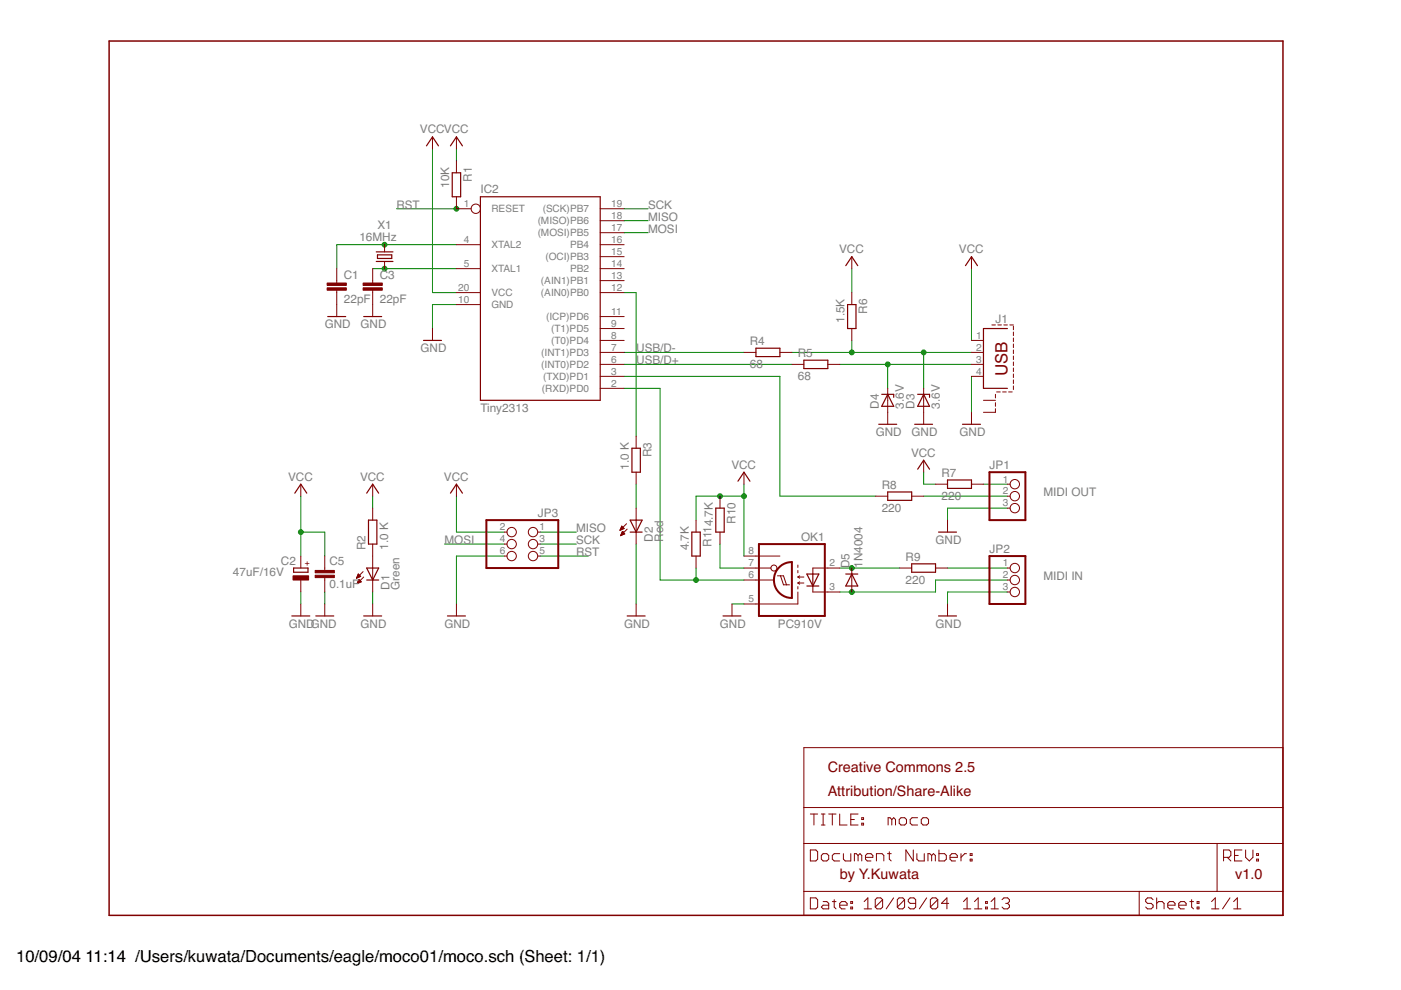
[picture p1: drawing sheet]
<svg xmlns="http://www.w3.org/2000/svg" width="297mm" height="210mm" viewBox="0 0 297 210" stroke-linecap="round" stroke-linejoin="round" font-family="sans-serif">
<g fill="#008000" stroke="#008000" stroke-width=".21">
<path d="M63.8 125.5v2.6z"/>
<path d="M96.8 117.9h10.1z"/>
<path d="M96.8 117.9v10.2z"/>
<path d="M134.9 115.4v12.7z"/>
<path d="M79 125.5v2.6z"/>
<path d="M206 79.8v7.6z"/>
<path d="M68.9 125.5v2.6z"/>
<path d="M91.7 64.6h5.1z"/>
<path d="M91.7 64.6v5.1z"/>
<path d="M200.9 125.5v2.6z"/>
<path d="M200.9 125.5h12.7z"/>
<path d="M200.9 107.7v2.6z"/>
<path d="M200.9 107.7h12.7z"/>
<path d="M155.2 128.1h2.5z"/>
<path d="M81.5 57h15.3z"/>
<path d="M79 57h2.5z"/>
<path d="M132.3 44.3h5.1z"/>
<path d="M114.6 115.4h7.6z"/>
<path d="M114.6 117.9h10.1z"/>
<path d="M84.1 44.3h12.7z"/>
<path d="M134.9 102.7v5z"/>
<path d="M132.3 74.7h25.4z"/>
<path d="M167.9 74.7h12.7z"/>
<path d="M180.6 74.7h15.2z"/>
<path d="M195.8 74.7h10.2z"/>
<path d="M195.8 74.7v7.6z"/>
<path d="M180.6 72.2v2.5z"/>
<path d="M96.8 31.6v2.5z"/>
<path d="M63.8 112.8h5.1z"/>
<path d="M63.8 105.2v7.6z"/>
<path d="M63.8 112.8v5.1z"/>
<path d="M68.9 112.8v5.1z"/>
<path d="M96.8 105.2v7.6z"/>
<path d="M96.8 112.8h10.1z"/>
<path d="M79 105.2v2.5z"/>
<path d="M180.6 57v5z"/>
<path d="M206 57v15.2z"/>
<path d="M91.7 62h5.1z"/>
<path d="M91.7 31.6v30.4z"/>
<path d="M195.8 102.7h2.6z"/>
<path d="M195.8 100.1v2.6z"/>
<path d="M157.7 105.2v12.7z"/>
<path d="M157.7 102.7v2.5z"/>
<path d="M147.6 105.2v5.1z"/>
<path d="M147.6 105.2h5.1z"/>
<path d="M152.7 105.2h5z"/>
<path d="M81.5 51.9h15.3z"/>
<path d="M71.4 51.9h10.1z"/>
<path d="M71.4 51.9v5.1z"/>
<path d="M178.1 77.3h10.1z"/>
<path d="M188.2 77.3h17.8z"/>
<path d="M188.2 77.3v5z"/>
<path d="M132.3 77.3h35.6z"/>
<path d="M132.3 46.8h5.1z"/>
<path d="M114.6 112.8h7.6z"/>
<path d="M132.3 49.3h5.1z"/>
<path d="M94.2 115.4h12.7z"/>
<path d="M208.5 102.7h5.1z"/>
<path d="M195.8 105.2h17.8z"/>
<path d="M165.4 105.2h20.3z"/>
<path d="M165.4 79.8v25.4z"/>
<path d="M132.3 79.8h33.1z"/>
<path d="M178.1 120.4h2.5z"/>
<path d="M180.6 120.4h10.2z"/>
<path d="M200.9 120.4h12.7z"/>
<path d="M198.4 123h15.2z"/>
<path d="M198.4 123v2.5z"/>
<path d="M180.6 125.5h17.8z"/>
<path d="M178.1 125.5h2.5z"/>
<path d="M152.7 120.4h5z"/>
<path d="M152.7 115.4v5z"/>
<path d="M147.6 123h10.1z"/>
<path d="M140 123h7.6z"/>
<path d="M140 82.3v40.7z"/>
<path d="M132.3 82.3h7.7z"/>
<path d="M147.6 120.4v2.6z"/>
<path d="M134.9 62v30.5z"/>
<path d="M132.3 62h2.6z"/>
<circle cx="81.5" cy="57" r=".51"/>
<circle cx="96.8" cy="44.3" r=".51"/>
<circle cx="195.8" cy="74.7" r=".51"/>
<circle cx="180.6" cy="74.7" r=".51"/>
<circle cx="63.8" cy="112.8" r=".51"/>
<circle cx="152.7" cy="105.2" r=".51"/>
<circle cx="157.7" cy="105.2" r=".51"/>
<circle cx="81.5" cy="51.9" r=".51"/>
<circle cx="188.2" cy="77.3" r=".51"/>
<circle cx="180.6" cy="120.4" r=".51"/>
<circle cx="180.6" cy="125.5" r=".51"/>
<circle cx="147.6" cy="123" r=".51"/>
</g>
<g fill="#800000" stroke="#800000" stroke-width=".25">
<path d="M95.9 36.6v5.1z"/>
<path d="M97.7 36.6v5.1z"/>
<path d="M95.9 41.7h1.8z"/>
<path d="M95.9 36.6h1.8z"/>
<path d="M62.3 121.3h3z"/>
<path d="M62.3 120.4v.9z"/>
<path d="M65.3 120.4v.9z"/>
<path d="M62.3 120.4h3z"/>
<path d="M61.9 130.6h3.8z"/>
<path d="M80.3 120.4l-1.3 2.6z"/>
<path d="M77.7 120.4l1.3 2.6z"/>
<path d="M79 123h1.3z"/>
<path d="M77.7 123h1.3z"/>
<path d="M79 120.4h1.3z"/>
<path d="M77.7 120.4h1.3z"/>
<path d="M79.9 110.3v5.1z"/>
<path d="M78.1 110.3v5.1z"/>
<path d="M78.1 110.3h1.8z"/>
<path d="M78.1 115.4h1.8z"/>
<path d="M77.1 130.6h3.8z"/>
<path d="M94.9 130.6h3.8z"/>
<path d="M136.1 110.3l-1.2 2.5z"/>
<path d="M133.6 110.3l1.3 2.5z"/>
<path d="M134.9 112.8h1.2z"/>
<path d="M133.6 112.8h1.3z"/>
<path d="M134.9 110.3h1.2z"/>
<path d="M133.6 110.3h1.3z"/>
<path d="M134 95v5.1z"/>
<path d="M135.8 95v5.1z"/>
<path d="M134 100.1h1.8z"/>
<path d="M134 95h1.8z"/>
<path d="M133 130.6h3.8z"/>
<path d="M208.5 69.7v12.6z"/>
<path d="M208.5 82.3h5.1z"/>
<path d="M208.5 69.7h5.1z"/>
<path d="M204.1 90h3.8z"/>
<path d="M96.8 29l1.2 1.9z"/>
<path d="M96.8 29l-1.3 1.9z"/>
<path d="M63.8 102.7l1.2 1.9z"/>
<path d="M63.8 102.7l-1.3 1.9z"/>
<path d="M96.8 102.7l1.2 1.9z"/>
<path d="M96.8 102.7l-1.3 1.9z"/>
<path d="M206 54.4l1.2 1.9z"/>
<path d="M206 54.4l-1.3 1.9z"/>
<path d="M79 102.7l1.3 1.9z"/>
<path d="M79 102.7l-1.3 1.9z"/>
<path d="M160.3 75.6h5.1z"/>
<path d="M160.3 73.8h5.1z"/>
<path d="M165.4 73.8v1.8z"/>
<path d="M160.3 73.8v1.8z"/>
<path d="M170.4 78.1h5.1z"/>
<path d="M170.4 76.4h5.1z"/>
<path d="M175.5 76.4v1.7z"/>
<path d="M170.4 76.4v1.7z"/>
<path d="M179.7 64.6v5.1z"/>
<path d="M181.5 64.6v5.1z"/>
<path d="M179.7 69.7h1.8z"/>
<path d="M179.7 64.6h1.8z"/>
<path d="M195.8 83.6l1.3 2.5z"/>
<path d="M195.8 83.6l-1.2 2.5z"/>
<path d="M194.6 83.6h1.2z"/>
<path d="M194.6 86.1h2.5z"/>
<path d="M195.8 83.6h1.3z"/>
<path d="M197.1 83.6v.6z"/>
<path d="M188.2 83.6l1.3 2.5z"/>
<path d="M188.2 83.6l-1.3 2.5z"/>
<path d="M186.9 83.6h1.3z"/>
<path d="M186.9 86.1h2.6z"/>
<path d="M188.2 83.6h1.3z"/>
<path d="M189.5 83.6v.6z"/>
<path d="M186.3 90h3.8z"/>
<path d="M193.9 90h3.8z"/>
<path d="M67 130.6h3.8z"/>
<path d="M89.8 72.2h3.8z"/>
<path d="M180.6 54.4l1.3 1.9z"/>
<path d="M180.6 54.4l-1.3 1.9z"/>
<path d="M80 54.8h3.1z"/>
<path d="M83.1 54v.8z"/>
<path d="M80 54h3.1z"/>
<path d="M80 54v.8z"/>
<path d="M79.8 53.4h3.5z"/>
<path d="M79.8 55.4h3.5z"/>
<path d="M69.5 67.1h3.8z"/>
<path d="M77.1 67.1h3.8z"/>
<path d="M101.9 41.7h25.4z"/>
<path d="M127.3 41.7v43.2z"/>
<path d="M101.9 84.9h25.4z"/>
<path d="M101.9 41.7v43.2z"/>
<path d="M91.7 29l1.3 1.9z"/>
<path d="M91.7 29l-1.3 1.9z"/>
<path d="M199 130.6h3.8z"/>
<path d="M199 112.8h3.8z"/>
<path d="M171.1 121.7l1.2 2.5z"/>
<path d="M173.6 121.7l-1.3 2.5z"/>
<path d="M171.1 124.2h1.2z"/>
<path d="M172.3 124.2h1.3z"/>
<path d="M171.1 121.7h1.2z"/>
<path d="M172.3 121.7v2.5z"/>
<path d="M172.3 121.7h1.3z"/>
<path d="M195.8 97.6l1.3 1.9z"/>
<path d="M195.8 97.6l-1.2 1.9z"/>
<path d="M200.9 103.5h5.1z"/>
<path d="M200.9 101.8h5.1z"/>
<path d="M206 101.8v1.7z"/>
<path d="M200.9 101.8v1.7z"/>
<path d="M188.2 106.1h5.1z"/>
<path d="M188.2 104.3h5.1z"/>
<path d="M193.3 104.3v1.8z"/>
<path d="M188.2 104.3v1.8z"/>
<path d="M193.3 121.3h5.1z"/>
<path d="M193.3 119.5h5.1z"/>
<path d="M198.4 119.5v1.8z"/>
<path d="M193.3 119.5v1.8z"/>
<path d="M157.7 100.1l1.3 1.9z"/>
<path d="M157.7 100.1l-1.2 1.9z"/>
<path d="M153.3 130.6h3.8z"/>
<path d="M151.8 107.7v5.1z"/>
<path d="M153.5 107.7v5.1z"/>
<path d="M151.8 112.8h1.7z"/>
<path d="M151.8 107.7h1.7z"/>
<path d="M146.7 112.8v5.1z"/>
<path d="M148.5 112.8v5.1z"/>
<path d="M146.7 117.9h1.8z"/>
<path d="M146.7 112.8h1.8z"/>
<path d="M180.6 121.7l1.3 2.5z"/>
<path d="M180.6 121.7l-1.3 2.5z"/>
<path d="M179.3 121.7h1.3z"/>
<path d="M179.3 124.2h2.6z"/>
<path d="M180.6 121.7h1.3z"/>
</g>
<g fill="#800000" stroke="#800000" stroke-width=".21">
<path d="M96.8 41.7v2.6z"/>
<path d="M96.8 34.1v2.5z"/>
<path d="M63.8 123v2.5z"/>
<path d="M63.8 117.9v2.5z"/>
<path d="M63.8 128.1v2.5z"/>
<path d="M79 123v2.5z"/>
<path d="M79 117.9v2.5z"/>
<path d="M79 120.4v2.6z"/>
<path d="M77 121.2l-1.4 1.4z"/>
<path d="M77.1 122.3l-1.4 1.4z"/>
<path d="M76 121.7l-.4 .9z"/>
<path d="M76 121.7l.5 .5z"/>
<path d="M75.6 122.6l.9-.4z"/>
<path d="M75.6 122.4h.3z"/>
<path d="M75.7 122.3h.5z"/>
<path d="M75.7 122.2h.8z"/>
<path d="M75.8 122.1h.5z"/>
<path d="M75.8 122h.4z"/>
<path d="M75.9 121.9h.2z"/>
<path d="M76.1 122.9l-.4 .8z"/>
<path d="M76.1 122.9l.5 .5z"/>
<path d="M75.7 123.7l.9-.3z"/>
<path d="M75.7 123.7h.2z"/>
<path d="M75.8 123.5h.4z"/>
<path d="M75.8 123.4h.6z"/>
<path d="M75.9 123.3h.6z"/>
<path d="M75.9 123.2h.5z"/>
<path d="M76 123.1h.3z"/>
<path d="M76.1 122.9h.1z"/>
<path d="M79 107.7v2.6z"/>
<path d="M79 115.4v2.5z"/>
<path d="M79 128.1v2.5z"/>
<path d="M96.8 128.1v2.5z"/>
<path d="M114 112.8h.6z"/>
<path d="M106.9 112.8h.6z"/>
<path d="M114 115.4h.6z"/>
<path d="M106.9 115.4h.6z"/>
<path d="M114 117.9h.6z"/>
<path d="M106.9 117.9h.6z"/>
<path d="M134.9 112.8v2.6z"/>
<path d="M134.9 107.7v2.6z"/>
<path d="M134.9 110.3v2.5z"/>
<path d="M132.8 111l-1.4 1.4z"/>
<path d="M133 112.2l-1.4 1.4z"/>
<path d="M131.8 111.5l-.4 .9z"/>
<path d="M131.8 111.5l.5 .6z"/>
<path d="M131.4 112.4l.9-.3z"/>
<path d="M131.5 112.3h.2z"/>
<path d="M131.6 112.2h.4z"/>
<path d="M131.6 112.1h.6z"/>
<path d="M131.7 112h.5z"/>
<path d="M131.7 111.8h.4z"/>
<path d="M131.7 111.7h.3z"/>
<path d="M132 112.7l-.4 .9z"/>
<path d="M132 112.7l.5 .5z"/>
<path d="M131.6 113.6l.9-.4z"/>
<path d="M131.6 113.4h.4z"/>
<path d="M131.7 113.3h.5z"/>
<path d="M131.7 113.2h.7z"/>
<path d="M131.8 113.1h.5z"/>
<path d="M131.8 112.9h.4z"/>
<path d="M131.9 112.8h.2z"/>
<path d="M134.9 100.1v2.6z"/>
<path d="M134.9 92.5v2.5z"/>
<path d="M134.9 128.1v2.5z"/>
<path d="M170.4 194.1h71.1z"/>
<path d="M258 178.8h14z"/>
<path d="M170.4 189v5.1z"/>
<path d="M171.8 190.4v2.3z"/>
<path d="M171.8 192.7h1.2z"/>
<path d="M173 192.7l.4-.4z"/>
<path d="M173.4 190.8v1.5z"/>
<path d="M173 190.4l.4 .4z"/>
<path d="M171.8 190.4h1.2z"/>
<path d="M174.5 191.2h.8z"/>
<path d="M175.3 191.2l.4 .3z"/>
<path d="M175.7 191.5v1.2z"/>
<path d="M174.5 192.7h1.2z"/>
<path d="M174.1 192.3l.4 .4z"/>
<path d="M174.5 191.9l-.4 .4z"/>
<path d="M174.5 191.9h1.2z"/>
<path d="M176.9 190.8v1.5z"/>
<path d="M176.9 192.3l.3 .4z"/>
<path d="M176.5 191.2h.7z"/>
<path d="M178.4 192.7h.8z"/>
<path d="M178 192.3l.4 .4z"/>
<path d="M178 191.5v.8z"/>
<path d="M178 191.5l.4-.3z"/>
<path d="M178.4 191.2h.8z"/>
<path d="M179.2 191.2l.4 .3z"/>
<path d="M179.6 191.5v.4z"/>
<path d="M178 191.9h1.6z"/>
<path d="M180.4 191.2h.4z"/>
<path d="M180.8 191.2v.3z"/>
<path d="M180.4 191.5h.4z"/>
<path d="M180.4 191.2v.3z"/>
<path d="M180.4 192.3h.4z"/>
<path d="M180.8 192.3v.4z"/>
<path d="M180.4 192.7h.4z"/>
<path d="M180.4 192.3v.4z"/>
<path d="M183.2 191.2l.8-.8z"/>
<path d="M184 190.4v2.3z"/>
<path d="M183.2 192.7h1.6z"/>
<path d="M185.6 190.8v1.5z"/>
<path d="M185.6 190.8l.3-.4z"/>
<path d="M185.9 190.4h.8z"/>
<path d="M186.7 190.4l.4 .4z"/>
<path d="M187.1 190.8v1.5z"/>
<path d="M186.7 192.7l.4-.4z"/>
<path d="M185.9 192.7h.8z"/>
<path d="M185.6 192.3l.3 .4z"/>
<path d="M185.6 192.3l1.5-1.5z"/>
<path d="M189.5 190.4l-1.6 2.3z"/>
<path d="M190.2 190.8v1.5z"/>
<path d="M190.2 190.8l.4-.4z"/>
<path d="M190.6 190.4h.8z"/>
<path d="M191.4 190.4l.4 .4z"/>
<path d="M191.8 190.8v1.5z"/>
<path d="M191.8 192.3l-.4 .4z"/>
<path d="M190.6 192.7h.8z"/>
<path d="M190.2 192.3l.4 .4z"/>
<path d="M191.8 190.8l-1.6 1.5z"/>
<path d="M192.6 192.3l.4 .4z"/>
<path d="M193 192.7h.8z"/>
<path d="M193.8 192.7l.3-.4z"/>
<path d="M194.1 190.8v1.5z"/>
<path d="M193.8 190.4l.3 .4z"/>
<path d="M193 190.4h.8z"/>
<path d="M192.6 190.8l.4-.4z"/>
<path d="M192.6 190.8v.4z"/>
<path d="M192.6 191.2l.4 .3z"/>
<path d="M193 191.5h1.1z"/>
<path d="M196.5 190.4l-1.6 2.3z"/>
<path d="M197.3 190.8v1.5z"/>
<path d="M197.3 190.8l.4-.4z"/>
<path d="M197.7 190.4h.7z"/>
<path d="M198.4 190.4l.4 .4z"/>
<path d="M198.8 190.8v1.5z"/>
<path d="M198.4 192.7l.4-.4z"/>
<path d="M197.7 192.7h.7z"/>
<path d="M197.3 192.3l.4 .4z"/>
<path d="M197.3 192.3l1.5-1.5z"/>
<path d="M200.8 190.4v2.3z"/>
<path d="M200.8 190.4l-1.2 1.1z"/>
<path d="M199.6 191.5h1.5z"/>
<path d="M205 190.4l-.7 .8z"/>
<path d="M205 190.4v2.3z"/>
<path d="M204.3 192.7h1.5z"/>
<path d="M206.6 191.2l.8-.8z"/>
<path d="M207.4 190.4v2.3z"/>
<path d="M206.6 192.7h1.6z"/>
<path d="M209 191.2h.3z"/>
<path d="M209.3 191.2v.3z"/>
<path d="M209 191.5h.3z"/>
<path d="M209 191.2v.3z"/>
<path d="M209 192.3h.3z"/>
<path d="M209.3 192.3v.4z"/>
<path d="M209 192.7h.3z"/>
<path d="M209 192.3v.4z"/>
<path d="M210.1 191.2l.8-.8z"/>
<path d="M210.9 190.4v2.3z"/>
<path d="M210.1 192.7h1.6z"/>
<path d="M212.4 190.8l.5-.4z"/>
<path d="M212.9 190.4h.7z"/>
<path d="M213.6 190.4l.4 .4z"/>
<path d="M214 190.8v.4z"/>
<path d="M214 191.2l-.4 .3z"/>
<path d="M213.2 191.5h.4z"/>
<path d="M213.6 191.5l.4 .4z"/>
<path d="M214 191.9v.4z"/>
<path d="M214 192.3l-.4 .4z"/>
<path d="M212.9 192.7h.7z"/>
<path d="M212.4 192.3l.5 .4z"/>
<path d="M170.4 189h71.1z"/>
<path d="M170.4 178.8v10.2z"/>
<path d="M272 178.8v10.2z"/>
<path d="M241.5 189v5.1z"/>
<path d="M241.5 189h16.5z"/>
<path d="M241.5 194.1h30.5z"/>
<path d="M244.1 190.4l.4 .4z"/>
<path d="M243.3 190.4h.8z"/>
<path d="M243.3 190.4l-.4 .4z"/>
<path d="M242.9 190.8v.4z"/>
<path d="M242.9 191.2l.4 .3z"/>
<path d="M243.3 191.5h.8z"/>
<path d="M244.1 191.5l.4 .4z"/>
<path d="M244.5 191.9v.4z"/>
<path d="M244.1 192.7l.4-.4z"/>
<path d="M243.3 192.7h.8z"/>
<path d="M242.9 192.3l.4 .4z"/>
<path d="M245.2 190.4v2.3z"/>
<path d="M245.2 191.5l.4-.3z"/>
<path d="M245.6 191.2h.8z"/>
<path d="M246.4 191.2l.4 .3z"/>
<path d="M246.8 191.5v1.2z"/>
<path d="M248 192.7h.8z"/>
<path d="M247.6 192.3l.4 .4z"/>
<path d="M247.6 191.5v.8z"/>
<path d="M247.6 191.5l.4-.3z"/>
<path d="M248 191.2h.8z"/>
<path d="M248.8 191.2l.3 .3z"/>
<path d="M249.1 191.5v.4z"/>
<path d="M247.6 191.9h1.5z"/>
<path d="M250.3 192.7h.8z"/>
<path d="M249.9 192.3l.4 .4z"/>
<path d="M249.9 191.5v.8z"/>
<path d="M249.9 191.5l.4-.3z"/>
<path d="M250.3 191.2h.8z"/>
<path d="M251.1 191.2l.4 .3z"/>
<path d="M251.5 191.5v.4z"/>
<path d="M249.9 191.9h1.6z"/>
<path d="M252.6 190.8v1.5z"/>
<path d="M252.6 192.3l.4 .4z"/>
<path d="M252.3 191.2h.7z"/>
<path d="M253.8 191.2h.4z"/>
<path d="M254.2 191.2v.3z"/>
<path d="M253.8 191.5h.4z"/>
<path d="M253.8 191.2v.3z"/>
<path d="M253.8 192.3h.4z"/>
<path d="M254.2 192.3v.4z"/>
<path d="M253.8 192.7h.4z"/>
<path d="M253.8 192.3v.4z"/>
<path d="M256.9 191.2l.8-.8z"/>
<path d="M257.7 190.4v2.3z"/>
<path d="M256.9 192.7h1.5z"/>
<path d="M260.8 190.4l-1.6 2.3z"/>
<path d="M261.6 191.2l.7-.8z"/>
<path d="M262.3 190.4v2.3z"/>
<path d="M261.6 192.7h1.5z"/>
<path d="M259.4 180.2v2.3z"/>
<path d="M259.4 180.2h1.2z"/>
<path d="M260.6 180.2l.4 .4z"/>
<path d="M261 180.6v.8z"/>
<path d="M261 181.4l-.4 .4z"/>
<path d="M259.4 181.8h1.2z"/>
<path d="M260.2 181.8l.8 .7z"/>
<path d="M261.7 180.2h1.6z"/>
<path d="M261.7 180.2v2.3z"/>
<path d="M261.7 182.5h1.6z"/>
<path d="M261.7 181.4h.8z"/>
<path d="M264.1 180.2v1.6z"/>
<path d="M264.1 181.8l.8 .7z"/>
<path d="M265.6 181.8l-.7 .7z"/>
<path d="M265.6 180.2v1.6z"/>
<path d="M266.4 181h.4z"/>
<path d="M266.8 181v.4z"/>
<path d="M266.4 181.4h.4z"/>
<path d="M266.4 181v.4z"/>
<path d="M266.4 182.2h.4z"/>
<path d="M266.8 182.2v.3z"/>
<path d="M266.4 182.5h.4z"/>
<path d="M266.4 182.2v.3z"/>
<path d="M258 178.8v10.2z"/>
<path d="M170.4 178.8h87.6z"/>
<path d="M258 189h14z"/>
<path d="M272 189v5.1z"/>
<path d="M170.4 171.2v7.6z"/>
<path d="M170.4 158.5h101.6z"/>
<path d="M272 158.5v12.7z"/>
<path d="M170.4 171.2h101.6z"/>
<path d="M170.4 158.5v12.7z"/>
<path d="M272 171.2v7.6z"/>
<path d="M172.6 172.6v2.3z"/>
<path d="M171.8 172.6h1.6z"/>
<path d="M174.1 174.9h.8z"/>
<path d="M174.5 172.6v2.3z"/>
<path d="M174.1 172.6h.8z"/>
<path d="M176.5 172.6v2.3z"/>
<path d="M175.7 172.6h1.5z"/>
<path d="M178 172.6v2.3z"/>
<path d="M178 174.9h1.6z"/>
<path d="M180.4 172.6h1.5z"/>
<path d="M180.4 172.6v2.3z"/>
<path d="M180.4 174.9h1.5z"/>
<path d="M180.4 173.8h.7z"/>
<path d="M182.7 173.4h.4z"/>
<path d="M183.1 173.4v.4z"/>
<path d="M182.7 173.8h.4z"/>
<path d="M182.7 173.4v.4z"/>
<path d="M182.7 174.5h.4z"/>
<path d="M183.1 174.5v.4z"/>
<path d="M182.7 174.9h.4z"/>
<path d="M182.7 174.5v.4z"/>
<path d="M171.8 180.2v2.3z"/>
<path d="M171.8 182.5h1.2z"/>
<path d="M173 182.5l.4-.3z"/>
<path d="M173.4 180.6v1.6z"/>
<path d="M173 180.2l.4 .4z"/>
<path d="M171.8 180.2h1.2z"/>
<path d="M174.5 182.5h.8z"/>
<path d="M175.3 182.5l.4-.3z"/>
<path d="M175.7 181.4v.8z"/>
<path d="M175.3 181l.4 .4z"/>
<path d="M174.5 181h.8z"/>
<path d="M174.5 181l-.4 .4z"/>
<path d="M174.1 181.4v.8z"/>
<path d="M174.1 182.2l.4 .3z"/>
<path d="M176.9 181h1.1z"/>
<path d="M176.5 181.4l.4-.4z"/>
<path d="M176.5 181.4v.8z"/>
<path d="M176.5 182.2l.4 .3z"/>
<path d="M176.9 182.5h1.1z"/>
<path d="M178.8 181v1.2z"/>
<path d="M178.8 182.2l.4 .3z"/>
<path d="M179.2 182.5h1.2z"/>
<path d="M180.4 181v1.5z"/>
<path d="M181.1 181v1.5z"/>
<path d="M181.1 181h.4z"/>
<path d="M181.5 181l.4 .4z"/>
<path d="M181.9 181.4v1.1z"/>
<path d="M181.9 181.4l.4-.4z"/>
<path d="M182.3 181l.4 .4z"/>
<path d="M182.7 181.4v1.1z"/>
<path d="M183.9 182.5h.8z"/>
<path d="M183.5 182.2l.4 .3z"/>
<path d="M183.5 181.4v.8z"/>
<path d="M183.5 181.4l.4-.4z"/>
<path d="M183.9 181h.8z"/>
<path d="M184.7 181l.4 .4z"/>
<path d="M185.1 181.4v.4z"/>
<path d="M183.5 181.8h1.6z"/>
<path d="M185.8 181v1.5z"/>
<path d="M185.8 181h1.2z"/>
<path d="M187 181l.4 .4z"/>
<path d="M187.4 181.4v1.1z"/>
<path d="M188.6 180.6v1.6z"/>
<path d="M188.6 182.2l.4 .3z"/>
<path d="M188.2 181h.8z"/>
<path d="M192.1 180.2v2.3z"/>
<path d="M192.1 180.2l1.5 2.3z"/>
<path d="M193.6 180.2v2.3z"/>
<path d="M194.4 181v1.2z"/>
<path d="M194.4 182.2l.4 .3z"/>
<path d="M194.8 182.5h1.2z"/>
<path d="M196 181v1.5z"/>
<path d="M196.7 181v1.5z"/>
<path d="M196.7 181h.4z"/>
<path d="M197.1 181l.4 .4z"/>
<path d="M197.5 181.4v1.1z"/>
<path d="M197.5 181.4l.4-.4z"/>
<path d="M197.9 181l.4 .4z"/>
<path d="M198.3 181.4v1.1z"/>
<path d="M199.1 180.2v2.3z"/>
<path d="M199.1 182.5h1.2z"/>
<path d="M200.3 182.5l.3-.3z"/>
<path d="M200.6 181.4v.8z"/>
<path d="M200.3 181l.3 .4z"/>
<path d="M199.1 181h1.2z"/>
<path d="M201.8 182.5h.8z"/>
<path d="M201.4 182.2l.4 .3z"/>
<path d="M201.4 181.4v.8z"/>
<path d="M201.4 181.4l.4-.4z"/>
<path d="M201.8 181h.8z"/>
<path d="M202.6 181l.4 .4z"/>
<path d="M203 181.4v.4z"/>
<path d="M201.4 181.8h1.6z"/>
<path d="M203.8 181v1.5z"/>
<path d="M203.8 181.8l.7-.8z"/>
<path d="M204.5 181h.4z"/>
<path d="M205.7 181h.4z"/>
<path d="M206.1 181v.4z"/>
<path d="M205.7 181.4h.4z"/>
<path d="M205.7 181v.4z"/>
<path d="M205.7 182.2h.4z"/>
<path d="M206.1 182.2v.3z"/>
<path d="M205.7 182.5h.4z"/>
<path d="M205.7 182.2v.3z"/>
<path d="M188.3 173.4v1.5z"/>
<path d="M188.3 173.4h.4z"/>
<path d="M188.7 173.4l.4 .4z"/>
<path d="M189.1 173.8v1.1z"/>
<path d="M189.1 173.8l.4-.4z"/>
<path d="M189.5 173.4l.4 .4z"/>
<path d="M189.9 173.8v1.1z"/>
<path d="M191 174.9h.8z"/>
<path d="M192.2 174.5l-.4 .4z"/>
<path d="M192.2 173.8v.7z"/>
<path d="M191.8 173.4l.4 .4z"/>
<path d="M191 173.4h.8z"/>
<path d="M191 173.4l-.4 .4z"/>
<path d="M190.6 173.8v.7z"/>
<path d="M190.6 174.5l.4 .4z"/>
<path d="M193.4 173.4h1.1z"/>
<path d="M193 173.8l.4-.4z"/>
<path d="M193 173.8v.7z"/>
<path d="M193 174.5l.4 .4z"/>
<path d="M193.4 174.9h1.1z"/>
<path d="M195.7 174.9h.8z"/>
<path d="M196.5 174.9l.4-.4z"/>
<path d="M196.9 173.8v.7z"/>
<path d="M196.5 173.4l.4 .4z"/>
<path d="M195.7 173.4h.8z"/>
<path d="M195.7 173.4l-.4 .4z"/>
<path d="M195.3 173.8v.7z"/>
<path d="M195.3 174.5l.4 .4z"/>
<path d="M206 72.2h2.5z"/>
<path d="M206 74.7h2.5z"/>
<path d="M206 77.3h2.5z"/>
<path d="M206 79.8h2.5z"/>
<path d="M208.5 84.9h2.6z"/>
<path d="M208.5 87.4h2.6z"/>
<path d="M211.1 86.7v.7z"/>
<path d="M211.1 85.4v.7z"/>
<path d="M214.9 81.8v.8z"/>
<path d="M214.9 80.6v.7z"/>
<path d="M214.9 79.3v.8z"/>
<path d="M214.9 78v.8z"/>
<path d="M214.9 76.8v.7z"/>
<path d="M214.9 75.5v.7z"/>
<path d="M214.9 74.2v.8z"/>
<path d="M214.9 72.9v.8z"/>
<path d="M214.9 71.7v.7z"/>
<path d="M214.9 70.4v.8z"/>
<path d="M214.9 69.2v.7z"/>
<path d="M214.1 68.9h.8z"/>
<path d="M212.8 68.9h.8z"/>
<path d="M211.6 68.9h.7z"/>
<path d="M210.3 68.9h.8z"/>
<path d="M211.1 83.6v.8z"/>
<path d="M211.3 83.1h.8z"/>
<path d="M212.6 83.1h.7z"/>
<path d="M213.8 83.1h.8z"/>
<path d="M206 87.4v2.6z"/>
<path d="M96.8 29v2.6z"/>
<path d="M63.8 102.7v2.5z"/>
<path d="M96.8 102.7v2.5z"/>
<path d="M206 54.4v2.6z"/>
<path d="M79 102.7v2.5z"/>
<path d="M165.4 74.7h2.5z"/>
<path d="M157.7 74.7h2.6z"/>
<path d="M175.5 77.3h2.6z"/>
<path d="M167.9 77.3h2.5z"/>
<path d="M180.6 69.7v2.5z"/>
<path d="M180.6 62v2.6z"/>
<path d="M195.8 84.9v2.5z"/>
<path d="M195.8 82.3v2.6z"/>
<path d="M188.2 84.9v2.5z"/>
<path d="M188.2 82.3v2.6z"/>
<path d="M188.2 87.4v2.6z"/>
<path d="M195.8 87.4v2.6z"/>
<path d="M68.9 117.9v2.5z"/>
<path d="M68.9 123v2.5z"/>
<path d="M68.9 122.5v.5z"/>
<path d="M68.9 120.4v.5z"/>
<path d="M68.9 128.1v2.5z"/>
<path d="M91.7 69.7v2.5z"/>
<path d="M180.6 54.4v2.6z"/>
<path d="M81.5 51.9v1.5z"/>
<path d="M81.5 55.4v1.6z"/>
<path d="M79 57v2.5z"/>
<path d="M79 62v2.6z"/>
<path d="M79 61.5v.5z"/>
<path d="M79 59.5v.5z"/>
<path d="M71.4 64.6v2.5z"/>
<path d="M79 64.6v2.5z"/>
<path d="M71.4 57v2.5z"/>
<path d="M71.4 62v2.6z"/>
<path d="M71.4 61.5v.5z"/>
<path d="M71.4 59.5v.5z"/>
<path d="M127.3 44.3h5z"/>
<path d="M127.3 46.8h5z"/>
<path d="M127.3 49.3h5z"/>
<path d="M127.3 51.9h5z"/>
<path d="M127.3 54.4h5z"/>
<path d="M127.3 57h5z"/>
<path d="M127.3 59.5h5z"/>
<path d="M127.3 62h5z"/>
<path d="M127.3 67.1h5z"/>
<path d="M127.3 69.7h5z"/>
<path d="M127.3 72.2h5z"/>
<path d="M127.3 74.7h5z"/>
<path d="M127.3 77.3h5z"/>
<path d="M127.3 79.8h5z"/>
<path d="M127.3 82.3h5z"/>
<path d="M96.8 64.6h5.1z"/>
<path d="M96.8 62h5.1z"/>
<path d="M96.8 57h5.1z"/>
<path d="M96.8 51.9h5.1z"/>
<path d="M96.8 44.3h3.1z"/>
<path d="M91.7 29v2.6z"/>
<path d="M213.6 102.7h.6z"/>
<path d="M213.6 105.2h.6z"/>
<path d="M213.6 107.7h.6z"/>
<path d="M213.6 120.4h.6z"/>
<path d="M213.6 123h.6z"/>
<path d="M213.6 125.5h.6z"/>
<path d="M200.9 128.1v2.5z"/>
<path d="M200.9 110.3v2.5z"/>
<path d="M175.5 120.4h2.6z"/>
<path d="M175.5 125.5h2.6z"/>
<path d="M157.7 123h2.6z"/>
<path d="M157.7 117.9h2.6z"/>
<path d="M157.7 128.1h2.6z"/>
<path d="M169.2 122.3h1.2z"/>
<path d="M169.2 122.3l.3-.2z"/>
<path d="M169.2 122.3l.3 .3z"/>
<path d="M169.2 123.6h1.2z"/>
<path d="M169.2 123.6l.3-.2z"/>
<path d="M169.2 123.6l.3 .3z"/>
<path d="M172.3 120.4v1.3z"/>
<path d="M160.3 128.1h8.9z"/>
<path d="M172.3 120.4h3.2z"/>
<path d="M172.3 125.5h3.2z"/>
<path d="M172.3 124.2v1.3z"/>
<path d="M160.3 123h3.7z"/>
<path d="M160.3 117.9h5.1z"/>
<path d="M166.8 124h.6z"/>
<path d="M166.1 122.1l.7 1.9z"/>
<path d="M165.5 122.1h.6z"/>
<path d="M166.1 124h.7z"/>
<path d="M165.5 122.1l.6 1.9z"/>
<path d="M164.8 122.1h.7z"/>
<path d="M157.7 120.4h2.6z"/>
<path d="M160.3 120.4h3.1z"/>
<path d="M169.2 125.5v2.6z"/>
<path d="M169.2 124.4v.5z"/>
<path d="M169.2 120.9v.6z"/>
<path d="M169.2 119.8v.5z"/>
<path d="M195.8 97.6v2.5z"/>
<path d="M206 102.7h2.5z"/>
<path d="M198.4 102.7h2.5z"/>
<path d="M193.3 105.2h2.5z"/>
<path d="M185.7 105.2h2.5z"/>
<path d="M198.4 120.4h2.5z"/>
<path d="M190.8 120.4h2.5z"/>
<path d="M157.7 100.1v2.6z"/>
<path d="M155.2 128.1v2.5z"/>
<path d="M152.7 112.8v2.6z"/>
<path d="M152.7 105.2v2.5z"/>
<path d="M147.6 117.9v2.5z"/>
<path d="M147.6 110.3v2.5z"/>
<path d="M180.6 123v2.5z"/>
<path d="M180.6 120.4v2.6z"/>
</g>
<g fill="#800000" stroke="#800000" stroke-width=".21">
<path d="M62.1 122.1h3.3v.9h-3.3z"/>
<path d="M66.8 120.9h4.1v.6h-4.1z"/>
<path d="M66.8 122h4.1v.5h-4.1z"/>
<path d="M77 60h4v.5h-4z"/>
<path d="M77 61h4v.5h-4z"/>
<path d="M69.4 60h4v.5h-4z"/>
<path d="M69.4 61h4v.5h-4z"/>
</g>
<g fill="none" stroke="#800000" stroke-width=".21">
<circle cx="100.9" cy="44.3" r=".99"/>
<circle cx="108.5" cy="115.4" r=".99"/>
<circle cx="108.5" cy="112.8" r=".99"/>
<circle cx="108.5" cy="117.9" r=".99"/>
<circle cx="113" cy="117.9" r=".99"/>
<circle cx="113" cy="112.8" r=".99"/>
<circle cx="113" cy="115.4" r=".99"/>
<circle cx="215.2" cy="102.7" r="1"/>
<circle cx="215.2" cy="105.2" r="1"/>
<circle cx="215.2" cy="107.7" r="1"/>
<circle cx="164.1" cy="120.4" r=".64"/>
<circle cx="215.2" cy="120.4" r="1"/>
<circle cx="215.2" cy="123" r="1"/>
<circle cx="215.2" cy="125.5" r="1"/>
</g>
<g fill="#800000" stroke="#800000" stroke-width=".42">
<path d="M103.1 120.4h15.3z"/>
<path d="M103.1 110.3v10.1z"/>
<path d="M103.1 110.3h15.3z"/>
<path d="M118.4 110.3v10.1z"/>
<path d="M209.8 110.3h7.6z"/>
<path d="M217.4 100.1v10.2z"/>
<path d="M209.8 100.1h7.6z"/>
<path d="M209.8 100.1v10.2z"/>
<path d="M209.8 128.1h7.6z"/>
<path d="M217.4 117.9v10.2z"/>
<path d="M209.8 117.9h7.6z"/>
<path d="M209.8 117.9v10.2z"/>
<path d="M174.9 115.4v15.2z"/>
<path d="M160.9 115.4v15.2z"/>
<path d="M160.9 115.4h14z"/>
<path d="M160.9 130.6h14z"/>
<path d="M167.9 119.2v7.6z"/>
</g>
<g fill="#800000" stroke="#800000" stroke-width=".32">
<path d="M23.1 8.7v185.4z"/>
<path d="M23.1 194.1h248.9z"/>
<path d="M272 8.7v185.4z"/>
<path d="M23.1 8.7h248.9z"/>
</g>
<path d="M167.9 119.2a3.8 3.8 0 0 0-3.8 3.8 3.8 3.8 0 0 0 3.8 3.8" fill="none" stroke="#800000" stroke-width=".42"/>
<text font-size="3.6" fill="#800000" x="213.6" y="79.8" transform="rotate(-90 213.6 79.8)">USB</text>
<g font-size="3.5">
<text x="3.4" y="203.9">10/09/04</text>
<text x="18.1" y="203.9">11:14 /Users/kuwata/Documents/eagle/moco01/moco.sch (Sheet: 1/1)</text>
</g>
<g font-size="3.1" fill="#800000">
<text x="175.5" y="163.6">Creative Commons 2.5</text>
<text x="175.5" y="168.7">Attribution/Share-Alike</text>
<text x="178" y="186.5">by Y.Kuwata</text>
<text x="261.9" y="186.5">v1.0</text>
</g>
<g font-size="2.5" fill="#808080">
<text x="89" y="28.3">VCCVCC</text>
<text x="95.3" y="39.9" transform="rotate(-90 95.3 39.9)">10K</text>
<text x="100.1" y="38.5" transform="rotate(-90 100.1 38.5)">R1</text>
<text x="101.9" y="41">IC2</text>
<text x="84.1" y="44.3">RST</text>
<text x="137.4" y="44.3">SCK</text>
<text x="137.4" y="46.8">MISO</text>
<text x="76.2" y="51.1">16MHz</text>
<text x="80" y="48.6">X1</text>
<text x="137.4" y="49.3">MOSI</text>
<text x="177.9" y="53.7">VCC</text>
<text x="203.3" y="53.7">VCC</text>
<text x="72.9" y="59.1">C1</text>
<text x="80.5" y="59.1">C3</text>
<text x="72.9" y="64.2">22pF</text>
<text x="80.5" y="64.2">22pF</text>
<text x="68.8" y="69.6">GND</text>
<text x="76.5" y="69.6">GND</text>
<text x="179.1" y="68.4" transform="rotate(-90 179.1 68.4)">1.5K</text>
<text x="183.9" y="66.5" transform="rotate(-90 183.9 66.5)">R6</text>
<text x="211.1" y="68.4">J1</text>
<text x="89.2" y="74.7">GND</text>
<text x="134.9" y="74.7">USB/D-</text>
<text x="134.9" y="77.3">USB/D+</text>
<text x="159" y="73.2">R4</text>
<text x="169.2" y="75.8">R5</text>
<text x="159" y="78">68</text>
<text x="169.2" y="80.6">68</text>
<text x="101.9" y="87.4">Tiny2313</text>
<text x="186.3" y="86.7" transform="rotate(-90 186.3 86.7)">D4</text>
<text x="191.6" y="86.7" transform="rotate(-90 191.6 86.7)">3.6V</text>
<text x="193.9" y="86.7" transform="rotate(-90 193.9 86.7)">D3</text>
<text x="199.3" y="86.7" transform="rotate(-90 199.3 86.7)">3.6V</text>
<text x="185.7" y="92.5">GND</text>
<text x="193.3" y="92.5">GND</text>
<text x="203.4" y="92.5">GND</text>
<text x="61.1" y="101.9">VCC</text>
<text x="76.3" y="101.9">VCC</text>
<text x="94.1" y="101.9">VCC</text>
<text x="133.4" y="99.6" transform="rotate(-90 133.4 99.6)">1.0 K</text>
<text x="138.2" y="96.9" transform="rotate(-90 138.2 96.9)">R3</text>
<text x="155.1" y="99.4">VCC</text>
<text x="193.2" y="96.8">VCC</text>
<text x="199.6" y="101.2">R7</text>
<text x="209.8" y="99.5">JP1</text>
<text x="186.9" y="103.7">R8</text>
<text x="199.6" y="106">220</text>
<text x="221.2" y="105.2">MIDI OUT</text>
<text x="114" y="109.6">JP3</text>
<text x="122.2" y="112.8">MISO</text>
<text x="155.9" y="111" transform="rotate(-90 155.9 111)">R10</text>
<text x="186.9" y="108.5">220</text>
<text x="59.6" y="119.8">C2</text>
<text x="69.9" y="119.8">C5</text>
<text x="77.5" y="116.6" transform="rotate(-90 77.5 116.6)">R2</text>
<text x="82.3" y="116.6" transform="rotate(-90 82.3 116.6)">1.0 K</text>
<text x="94.2" y="115.4">MOSI</text>
<text x="122.2" y="115.4">SCK</text>
<text x="122.2" y="117.9">RST</text>
<text x="138.4" y="114.8" transform="rotate(-90 138.4 114.8)">D2</text>
<text x="140.6" y="114.8" transform="rotate(-90 140.6 114.8)">Red</text>
<text x="146" y="116.7" transform="rotate(-90 146 116.7)">4.7K</text>
<text x="150.8" y="115.9" transform="rotate(-90 150.8 115.9)">R114.7K</text>
<text x="169.8" y="114.7">OK1</text>
<text x="192" y="118.9">R9</text>
<text x="198.4" y="115.4">GND</text>
<text x="209.8" y="117.3">JP2</text>
<text x="49.4" y="122.1">47uF/16V</text>
<text x="69.9" y="124.6">0.1uF</text>
<text x="82.6" y="125" transform="rotate(-90 82.6 125)">D1</text>
<text x="84.7" y="125" transform="rotate(-90 84.7 125)">Green</text>
<text x="180.1" y="120.4" transform="rotate(-90 180.1 120.4)">D5</text>
<text x="182.9" y="120.4" transform="rotate(-90 182.9 120.4)">1N4004</text>
<text x="192" y="123.7">220</text>
<text x="221.2" y="123">MIDI IN</text>
<text x="61.2" y="133.1">GNDGND</text>
<text x="76.5" y="133.1">GND</text>
<text x="94.2" y="133.1">GND</text>
<text x="132.3" y="133.1">GND</text>
<text x="152.7" y="133.1">GND</text>
<text x="164.9" y="133.1">PC910V</text>
<text x="198.4" y="133.1">GND</text>
</g>
<g font-size="2.1" fill="#808080">
<text x="98.3" y="43.9">1</text>
<text x="104.2" y="45">RESET</text>
<text x="114" y="47.6">(MISO)PB6</text>
<text x="115.1" y="45">(SCK)PB7</text>
<text x="129.6" y="43.9">19</text>
<text x="129.6" y="46.4">18</text>
<text x="98.3" y="51.5">4</text>
<text x="104.2" y="52.6">XTAL2</text>
<text x="114" y="50.1">(MOSI)PB5</text>
<text x="120.9" y="52.6">PB4</text>
<text x="129.6" y="49">17</text>
<text x="129.6" y="51.5">16</text>
<text x="98.3" y="56.6">5</text>
<text x="104.2" y="57.7">XTAL1</text>
<text x="115.6" y="55.2">(OCI)PB3</text>
<text x="120.9" y="57.7">PB2</text>
<text x="129.6" y="54.1">15</text>
<text x="129.6" y="56.6">14</text>
<text x="129.6" y="59.1">13</text>
<text x="97.2" y="64.2">10</text>
<text x="97.2" y="61.7">20</text>
<text x="104.2" y="65.3">GND</text>
<text x="104.2" y="62.8">VCC</text>
<text x="114.7" y="60.3">(AIN1)PB1</text>
<text x="114.7" y="62.8">(AIN0)PB0</text>
<text x="129.6" y="61.7">12</text>
<text x="115.8" y="67.9">(ICP)PD6</text>
<text x="116.9" y="70.4">(T1)PD5</text>
<text x="129.6" y="66.8">11</text>
<text x="129.6" y="69.3">9</text>
<text x="129.6" y="71.8">8</text>
<text x="207" y="71.8">1</text>
<text x="114.8" y="75.5">(INT1)PD3</text>
<text x="116.9" y="73">(T0)PD4</text>
<text x="129.6" y="74.4">7</text>
<text x="129.6" y="76.9">6</text>
<text x="207" y="74.4">2</text>
<text x="207" y="76.9">3</text>
<text x="114.8" y="78">(INT0)PD2</text>
<text x="114.9" y="83.1">(RXD)PD0</text>
<text x="115.1" y="80.6">(TXD)PD1</text>
<text x="129.6" y="79.5">3</text>
<text x="129.6" y="82">2</text>
<text x="207" y="79.5">4</text>
<text x="212.6" y="102.3">1</text>
<text x="212.6" y="104.8">2</text>
<text x="212.6" y="107.4">3</text>
<text x="106" y="112.5">2</text>
<text x="114.4" y="112.5">1</text>
<text x="106" y="115">4</text>
<text x="106" y="117.5">6</text>
<text x="114.4" y="115">3</text>
<text x="114.4" y="117.5">5</text>
<text x="158.7" y="117.5">8</text>
<text x="158.7" y="122.6">6</text>
<text x="158.7" y="120.1">7</text>
<text x="175.9" y="120.1">2</text>
<text x="175.9" y="125.2">3</text>
<text x="212.6" y="120.1">1</text>
<text x="212.6" y="122.6">2</text>
<text x="212.6" y="125.2">3</text>
<text x="158.7" y="127.7">5</text>
</g>
<text font-size="1.8" fill="#800000" x="65.6" y="120" transform="rotate(-90 65.6 120)">+</text>
</svg>
